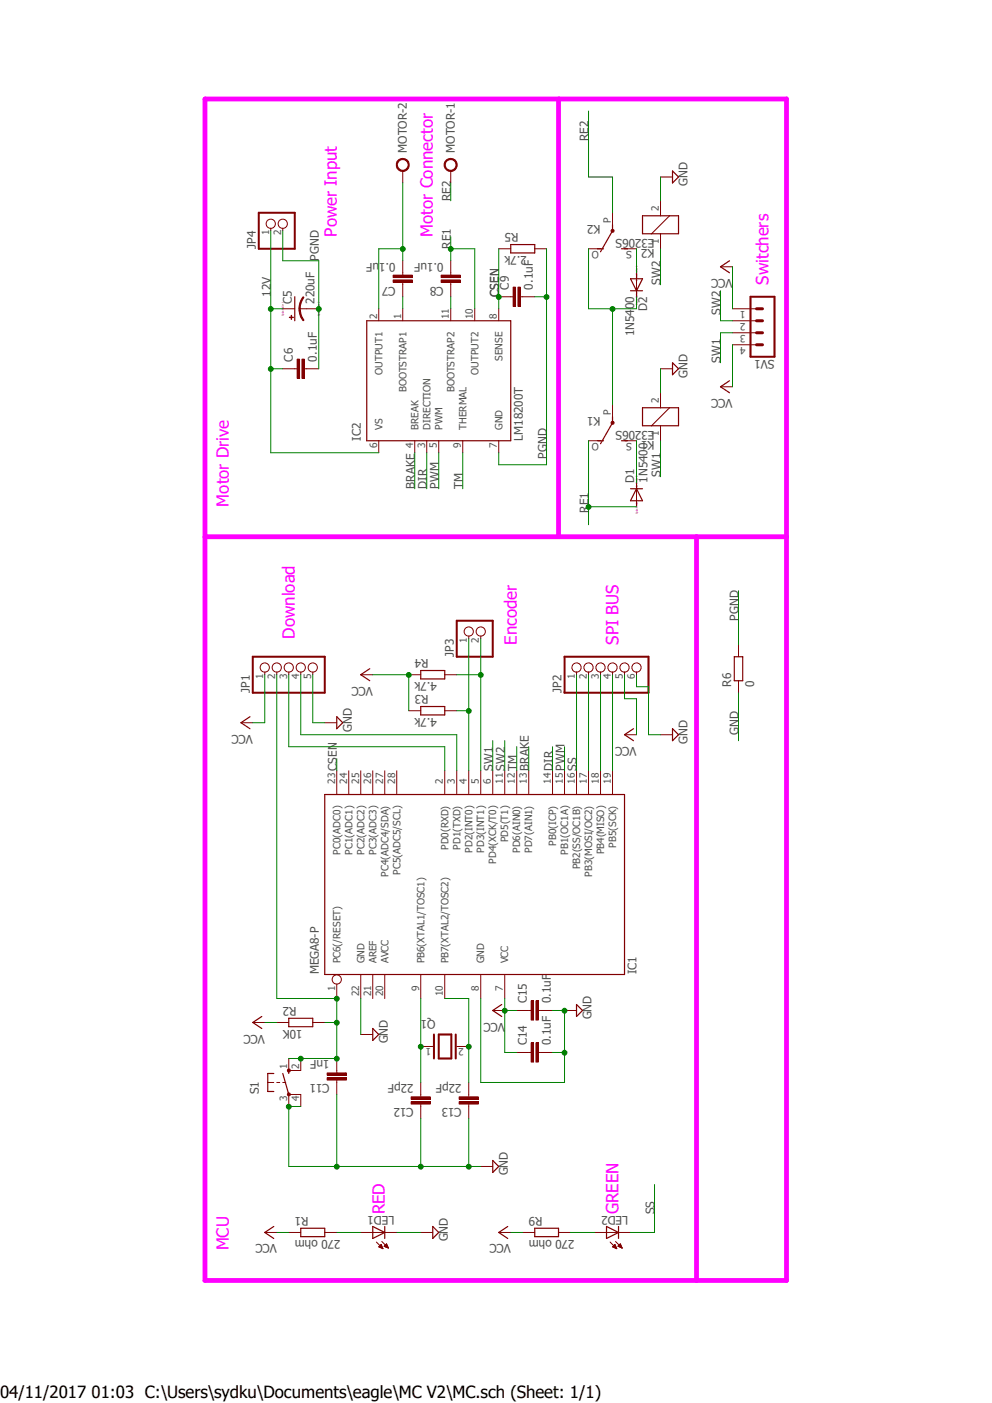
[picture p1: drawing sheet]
<svg xmlns="http://www.w3.org/2000/svg" width="210mm" height="297mm" viewBox="0 0 210 297" stroke-linecap="round" stroke-linejoin="round" font-family="sans-serif">
<path d="M42.8 20.4l124.2 251.2M167 20.4l-124.2 251.2" fill="none" stroke="#fff" stroke-width=".21"/>
<path d="M89.1 149.6h5v1.7h-5zM89.1 141.9h5v1.8h-5zM68.7 168.2h63.5v38.1h-63.5zM61.1 215.6h5.1v1.7h-5.1zM58 227.2h-1.3v3.9h1.3M59.9 227.2l1.2 4.5M61.1 226.6v.6M63.7 260h5v1.8h-5z" fill="none" stroke="#800000" stroke-width=".25"/>
<g fill="none" stroke="#800000" stroke-width=".21">
<path d="M99.2 134.7v.5M101.8 134.7v.5M56 142.2v.6M58.6 142.2v.6M61.1 142.2v.6M63.7 142.2v.6M66.2 142.2v.6M86.5 150.5h2.6M86.5 142.8h2.6M94.1 150.5h2.6M94.1 142.8h2.6M122 142.2v.6"/>
<path d="M124.6 142.2v.6M127.1 142.2v.6M129.7 142.2v.6M132.2 142.2v.6M134.7 142.2v.6M71.3 163.2v5M73.8 163.2v5M76.4 163.2v5M78.9 163.2v5M81.4 163.2v5M84 163.2v5M94.1 163.2v5"/>
<path d="M96.7 163.2v5M99.2 163.2v5M101.8 163.2v5M104.3 163.2v5M106.8 163.2v5M109.4 163.2v5M111.9 163.2v5M117 163.2v5M119.5 163.2v5M122 163.2v5M124.6 163.2v5M127.1 163.2v5"/>
<path d="M129.7 163.2v5M58.6 216.5h2.5M66.2 216.5h2.5M71.3 208.3v3.1M76.4 206.3v5.1M78.9 206.3v5.1M81.4 206.3v5.1M89.1 206.3v5.1M94.1 206.3v5.1M101.8 206.3v5.1M106.8 206.3v5.1M56.7 229.2h1.3"/>
<path d="M58.6 229.2h.6M59.9 229.2h.6M61.1 226.6h2.6M61.1 231.7h2.6M61.1 260.9h2.6M68.7 260.9h2.6"/>
<circle cx="99.2" cy="133.7" r=".98"/>
<circle cx="101.8" cy="133.7" r=".98"/>
<circle cx="56" cy="141.3" r=".98"/>
<circle cx="58.6" cy="141.3" r=".98"/>
<circle cx="61.1" cy="141.3" r=".98"/>
<circle cx="63.7" cy="141.3" r=".98"/>
<circle cx="66.2" cy="141.3" r=".98"/>
<circle cx="122" cy="141.3" r=".98"/>
<circle cx="124.6" cy="141.3" r=".98"/>
<circle cx="127.1" cy="141.3" r=".98"/>
<circle cx="129.7" cy="141.3" r=".98"/>
<circle cx="132.2" cy="141.3" r=".98"/>
<circle cx="134.7" cy="141.3" r=".98"/>
<circle cx="71.3" cy="207.3" r=".98"/>
</g>
<path d="M53.5 139h15.2v7.6h-15.2zM96.7 131.4h7.6v7.6h-7.6zM119.5 139h17.8v7.6h-17.8z" fill="none" stroke="#800000" stroke-width=".42"/>
<path d="M60.9 231.4h.5v.5l-.3 .1-.2-.1z" fill-rule="evenodd" fill="#800000"/>
<path d="M60.9 231.4h.5v.5l-.3 .1-.2-.1z" fill="none" stroke="#800000" stroke-width=".21"/>
<circle cx="61.2" cy="226.6" r=".34" fill="#800000"/>
<g fill="none" stroke="#800000" stroke-width=".21">
<path d="M63.4 65.4h1.5M80.2 65.4v2.5M85.3 65.4v2.5M95.4 65.4v2.5M100.5 65.4v2.5M105.6 65.4v2.5M80.2 93.3v2.5M87.8 93.3v2.5M90.3 93.3v2.5M92.9 93.3v2.5M98 93.3v2.5M105.6 93.3v2.5"/>
<path d="M51 153h2.5M68.7 153h2.6M76.4 142.8h2.5M132.2 155.5h2.5M139.8 155.5h2.6M53.5 216.5h2.5M76.4 219h2.5M104.3 213.9h2.5M119.5 213.9h2.5M61.1 224.1v2.5M61.1 231.7v2.5M63.7 224.1v2.5"/>
<path d="M63.7 231.7v2.5M89.1 221.5h2.5M96.7 221.5h2.5M101.8 246.9h2.5M56 260.9h2.6M89.1 260.9h2.5"/>
<circle cx="61.2" cy="226.6" r=".34"/>
</g>
<path d="M91.9 219v5.1M92.9 219h2.6v5.1h-2.6zM96.5 219v5.1" fill="none" stroke="#800000" stroke-width=".42"/>
<g fill="none" stroke="#800000" stroke-width=".25">
<path d="M62.4 62.8v5.1M77.6 67.9h30.5v25.4h-30.5zM52.9 151.7l-1.9 1.3 1.9 1.3M71.3 151.7l1.3 1.3-1.3 1.3zM78.3 141.6l-1.9 1.2 1.9 1.3M134.1 154.3l-1.9 1.2 1.9 1.3M142.4 154.3l1.2 1.2-1.2 1.3zM55.4 215.2l-1.9 1.3 1.9 1.2M78.9 217.7l1.3 1.3-1.3 1.3zM106.2 212.6l-1.9 1.3 1.9 1.3M122 212.6l1.3 1.3-1.3 1.3zM58 259.6l-2 1.3 2 1.3"/>
<path d="M91.6 259.6l1.3 1.3-1.3 1.3zM104.3 245.7l1.3 1.2-1.3 1.3z"/>
</g>
<path d="M64.2 62.8l.1 .1a4.1 4.1 0 0 0-.8 2.5h-.2a4 4 0 0 1 .9-2.6z" fill-rule="evenodd" fill="#800000"/>
<path d="M64.2 62.8l.1 .1a4.1 4.1 0 0 0-.8 2.5h-.2a4 4 0 0 1 .9-2.6z" fill="none" stroke="#800000" stroke-width=".21"/>
<path d="M63.3 65.4h.2a4.1 4.1 0 0 0 .8 2.4l-.1 .1a3.6 3.6 0 0 1-.9-2.5z" fill-rule="evenodd" fill="#800000"/>
<path d="M63.3 65.4h.2a4.1 4.1 0 0 0 .8 2.4l-.1 .1a3.6 3.6 0 0 1-.9-2.5z" fill="none" stroke="#800000" stroke-width=".21"/>
<path d="M61.6 66.8l.1 .8z" fill-rule="evenodd" fill="#800000"/>
<path d="M61.6 66.8l.1 .8z" fill="none" stroke="#800000" stroke-width=".21"/>
<path d="M61.3 67.1l.8 .1z" fill-rule="evenodd" fill="#800000"/>
<path d="M59.9 65.4h2.5M61.3 67.1l.8 .1zM62.4 78.1h.5M64.4 78.1h.5M64.9 65.4h2.6" fill="none" stroke="#800000" stroke-width=".21"/>
<path d="M63.9 76h.5v4.1h-.5z" fill-rule="evenodd" fill="#800000"/>
<path d="M63.9 76h.5v4.1h-.5z" fill="none" stroke="#800000" stroke-width=".21"/>
<path d="M62.9 76h.5v4.1h-.5z" fill-rule="evenodd" fill="#800000"/>
<path d="M59.9 78.1h2.5M62.9 76h.5v4.1h-.5zM64.9 78.1h2.6" fill="none" stroke="#800000" stroke-width=".21"/>
<path d="M94.5 33.8a1.4 1.4 0 0 1 2.2 .7 1.4 1.4 0 0 1-1.3 1.8v-.2a1.15 1.15 0 0 1-1.1-1.6 1.15 1.15 0 0 1 1.9-.4 1.15 1.15 0 0 1-.4 1.9l-.4 .1v.2a1.41 1.41 0 0 1-1.3-.9 1.41 1.41 0 0 1 .4-1.6z" fill-rule="evenodd" fill="#800000"/>
<path d="M94.5 33.8a1.4 1.4 0 0 1 2.2 .7 1.4 1.4 0 0 1-1.3 1.8v-.2a1.15 1.15 0 0 1-1.1-1.6 1.15 1.15 0 0 1 1.9-.4 1.15 1.15 0 0 1-.4 1.9l-.4 .1v.2a1.41 1.41 0 0 1-1.3-.9 1.41 1.41 0 0 1 .4-1.6zM95.4 36.2v2.5" fill="none" stroke="#800000" stroke-width=".21"/>
<path d="M84.4 33.8a1.41 1.41 0 0 1 2.2 .6 1.41 1.41 0 0 1-1.3 1.9v-.2a1.15 1.15 0 0 1-1.2-1.6 1.15 1.15 0 0 1 1.9-.4 1.15 1.15 0 0 1-.4 1.9l-.3 .1v.2a1.41 1.41 0 0 1-1.4-.9 1.41 1.41 0 0 1 .5-1.6z" fill-rule="evenodd" fill="#800000"/>
<path d="M84.4 33.8a1.41 1.41 0 0 1 2.2 .6 1.41 1.41 0 0 1-1.3 1.9v-.2a1.15 1.15 0 0 1-1.2-1.6 1.15 1.15 0 0 1 1.9-.4 1.15 1.15 0 0 1-.4 1.9l-.3 .1v.2a1.41 1.41 0 0 1-1.4-.9 1.41 1.41 0 0 1 .5-1.6zM85.3 36.2v2.5M85.3 57.7v.6M85.3 59.8v.5" fill="none" stroke="#800000" stroke-width=".21"/>
<path d="M83.2 58.3h4.1v.5h-4.1z" fill-rule="evenodd" fill="#800000"/>
<path d="M83.2 58.3h4.1v.5h-4.1z" fill="none" stroke="#800000" stroke-width=".21"/>
<path d="M83.2 59.3h4.1v.5h-4.1z" fill-rule="evenodd" fill="#800000"/>
<path d="M83.2 59.3h4.1v.5h-4.1zM85.3 55.2v2.5M95.4 57.7v.6M95.4 59.8v.5M85.3 60.3v2.5" fill="none" stroke="#800000" stroke-width=".21"/>
<path d="M93.4 58.3h4.1v.5h-4.1z" fill-rule="evenodd" fill="#800000"/>
<path d="M93.4 58.3h4.1v.5h-4.1z" fill="none" stroke="#800000" stroke-width=".21"/>
<path d="M93.4 59.3h4.1v.5h-4.1z" fill-rule="evenodd" fill="#800000"/>
<path d="M93.4 59.3h4.1v.5h-4.1zM95.4 55.2v2.5M105.6 52.7h2.5M113.2 52.7h2.5M95.4 60.3v2.5M108.1 62.8h.5M110.2 62.8h.5" fill="none" stroke="#800000" stroke-width=".21"/>
<path d="M108.1 51.8h5.1v1.8h-5.1z" fill="none" stroke="#800000" stroke-width=".25"/>
<path d="M109.6 60.8h.6v4.1h-.6z" fill-rule="evenodd" fill="#800000"/>
<path d="M109.6 60.8h.6v4.1h-.6z" fill="none" stroke="#800000" stroke-width=".21"/>
<path d="M108.6 60.8h.5v4.1h-.5z" fill-rule="evenodd" fill="#800000"/>
<g fill="none" stroke="#800000" stroke-width=".21">
<path d="M57.3 48.3v.6M59.9 48.3v.6M105.6 62.8h2.5M108.6 60.8h.5v4.1h-.5zM110.7 62.8h2.5M71.3 226.6v.5M71.3 228.6v.6M76.4 260.9h7.6M79.7 262.9l1.4 1.4M80.2 263.9l.5-.5 .4 .9zM80.2 263.9h.1M80.3 263.8v.2"/>
<path d="M80.4 263.7v.3M80.5 263.7v.4M80.6 263.6v.5M80.6 263.5v.6M80.7 263.5v.7M80.8 262.8l1.4 1.4M80.8 263.7v.5M80.9 263.9v.3M81 264.2v.1M81.3 263.8l.9 .4M81.3 263.8l.5-.5 .4 .9M81.4 263.8h.1"/>
<path d="M81.4 263.7v.2M81.5 263.6v.3M81.6 263.5v.4M81.7 263.4v.6M81.8 263.3v.7M81.9 263.4v.6M82 263.7v.4M82.1 263.9v.2M82.2 264.1v.1"/>
<circle cx="57.3" cy="47.4" r=".98"/>
<circle cx="59.9" cy="47.4" r=".98"/>
</g>
<path d="M54.8 45h7.6v7.7h-7.6z" fill="none" stroke="#800000" stroke-width=".42"/>
<path d="M78.9 259.6l2.5 1.3-2.5 1.3zM81.4 259.6v2.6" fill="none" stroke="#800000" stroke-width=".25"/>
<path d="M69.3 227.1h4v.5h-4z" fill-rule="evenodd" fill="#800000"/>
<path d="M69.3 227.1h4v.5h-4z" fill="none" stroke="#800000" stroke-width=".21"/>
<path d="M69.3 228.1h4v.5h-4z" fill-rule="evenodd" fill="#800000"/>
<path d="M69.3 228.1h4v.5h-4zM71.3 224.1v2.5M71.3 229.2v2.5M89.1 231.7v.5M89.1 233.7v.5" fill="none" stroke="#800000" stroke-width=".21"/>
<path d="M87 232.2h4.1v.5h-4.1z" fill-rule="evenodd" fill="#800000"/>
<path d="M87 232.2h4.1v.5h-4.1z" fill="none" stroke="#800000" stroke-width=".21"/>
<path d="M87 233.2h4.1v.5h-4.1z" fill-rule="evenodd" fill="#800000"/>
<path d="M87 233.2h4.1v.5h-4.1zM89.1 229.2v2.5M89.1 234.2v2.6M99.2 231.7v.5M99.2 233.7v.5" fill="none" stroke="#800000" stroke-width=".21"/>
<path d="M97.2 232.2h4.1v.5h-4.1z" fill-rule="evenodd" fill="#800000"/>
<path d="M97.2 232.2h4.1v.5h-4.1z" fill="none" stroke="#800000" stroke-width=".21"/>
<path d="M97.2 233.2h4.1v.5h-4.1z" fill-rule="evenodd" fill="#800000"/>
<path d="M97.2 233.2h4.1v.5h-4.1zM99.2 229.2v2.5M99.2 234.2v2.6M111.9 222.8h.5M114 222.8h.5" fill="none" stroke="#800000" stroke-width=".21"/>
<path d="M113.5 220.8h.5v4h-.5z" fill-rule="evenodd" fill="#800000"/>
<path d="M113.5 220.8h.5v4h-.5z" fill="none" stroke="#800000" stroke-width=".21"/>
<path d="M112.4 220.8h.5v4h-.5z" fill-rule="evenodd" fill="#800000"/>
<path d="M111.9 213.9h.5M114 213.9h.5M109.4 222.8h2.5M112.4 220.8h.5v4h-.5zM114.5 222.8h2.5" fill="none" stroke="#800000" stroke-width=".21"/>
<path d="M113.5 211.9h.5v4h-.5z" fill-rule="evenodd" fill="#800000"/>
<path d="M113.5 211.9h.5v4h-.5z" fill="none" stroke="#800000" stroke-width=".21"/>
<path d="M112.4 211.9h.5v4h-.5z" fill-rule="evenodd" fill="#800000"/>
<path d="M139.8 83.1v3.2M139.8 90.1v3.2M141.7 86.3l-3.8 3.8M109.4 213.9h2.5M112.4 211.9h.5v4h-.5zM114.5 213.9h2.5" fill="none" stroke="#800000" stroke-width=".21"/>
<path d="M126.5 93.3h1.3M129.7 88.2v1.3l-2.6 4.4M131.6 93.3h1.2M136 86.3h7.6v3.8h-7.6z" fill="none" stroke="#800000" stroke-width=".25"/>
<path d="M129.5 89.3l.2-.1 .2 .1v.4h-.4l-.2-.2z" fill-rule="evenodd" fill="#800000"/>
<path d="M139.8 42.5v3.2M139.8 49.5v3.2M141.7 45.7l-3.8 3.8M124.6 93.3h2.5M129.5 89.3l.2-.1 .2 .1v.4h-.4l-.2-.2zM129.7 85.7v2.5M132.2 93.3h2.5" fill="none" stroke="#800000" stroke-width=".21"/>
<path d="M126.5 52.7h1.3M129.7 47.6v1.3l-2.6 4.4M131.6 52.7h1.2M136 45.7h7.6v3.8h-7.6z" fill="none" stroke="#800000" stroke-width=".25"/>
<path d="M129.5 48.6h.4v.5h-.4l-.2-.2z" fill-rule="evenodd" fill="#800000"/>
<g fill="none" stroke="#800000" stroke-width=".21">
<path d="M139.8 37.5h2.6M124.6 52.7h2.5M129.5 48.6h.4v.5h-.4l-.2-.2zM129.7 45v2.6M132.2 52.7h2.5M134.7 57.7v5.1M152.5 56.5h2.6M139.8 78.1h2.6M155.1 65.4h5M155.1 67.9h5M155.1 70.4h5M155.1 73h5"/>
<path d="M152.5 81.9h2.6M134.7 102.2v5.1M156.3 136.5v2.5M156.3 144.1v2.5M105.6 260.9h2.5M110.7 260.9h2.5M118.2 260.9h2.6M125.9 260.9h7.6M129.2 262.9l1.4 1.4M129.8 263.9h.1M129.8 263.8v.2M129.9 263.7v.3"/>
<path d="M130 263.6v.5M130.1 263.5v.6M130.2 263.4l-.5 .5 .9 .4M130.2 263.4l.4 .9M130.2 263.4v.8M130.3 262.8l1.4 1.4M130.3 263.7v.5M130.4 263.9v.3M130.5 264.1v.2M130.6 264.3h.1M130.9 263.7v.2M131 263.7v.2"/>
<path d="M131.1 263.6v.3M131.2 263.4v.5M131.3 263.4v.6M131.3 263.3l.4 .9-.9-.4zM131.4 263.4v.6M131.4 263.6v.5M131.5 263.8v.3M131.6 264v.2M131.7 264.2h.1"/>
</g>
<g fill="none" stroke="#800000" stroke-width=".25">
<path d="M142.4 36.2l1.2 1.3-1.2 1.2zM133.5 59h2.5l-1.3 2.6zM154.4 55.2l-1.9 1.3 1.9 1.2M133.5 61.6h2.5M142.4 76.8l1.2 1.3-1.2 1.2zM154.4 80.6l-1.9 1.3 1.9 1.2M133.5 103.5h2.5M134.7 103.5l1.3 2.5h-2.5zM155.4 139h1.8v5.1h-1.8zM107.5 259.6l-1.9 1.3 1.9 1.3M128.4 259.6l2.5 1.3-2.5 1.3zM130.9 259.6v2.6"/>
<path d="M113.2 260h5v1.8h-5z"/>
</g>
<path d="M158.9 62.8h5.1v12.7h-5.1z" fill="none" stroke="#800000" stroke-width=".42"/>
<path d="M160.1 70.4h1.3M160.1 67.9h1.3M160.1 65.4h1.3M160.1 73h1.3" fill="none" stroke="#800000" stroke-width=".63"/>
<path d="M61.1 234.2v12.7h40.7M99.2 236.8v10.1M84 260.9h5.1" fill="none" stroke="#008000" stroke-width=".21"/>
<circle cx="99.2" cy="247" r=".51" fill="#008000"/>
<g fill="none" stroke="#008000" stroke-width=".21">
<path d="M89.1 236.8v10.1"/>
<circle cx="99.2" cy="247" r=".51"/>
</g>
<circle cx="89.1" cy="247" r=".51" fill="#008000"/>
<g fill="none" stroke="#008000" stroke-width=".21">
<path d="M61.1 234.2h2.6"/>
<circle cx="89.1" cy="247" r=".51"/>
</g>
<circle cx="61.1" cy="234.3" r=".51" fill="#008000"/>
<g fill="none" stroke="#008000" stroke-width=".21">
<path d="M71.3 231.7v15.2"/>
<circle cx="61.1" cy="234.3" r=".51"/>
</g>
<circle cx="71.3" cy="247" r=".51" fill="#008000"/>
<g fill="none" stroke="#008000" stroke-width=".21">
<path d="M101.8 211.4v17.8h17.7v-6.4M117 213.9h2.5"/>
<circle cx="71.3" cy="247" r=".51"/>
</g>
<circle cx="119.5" cy="214" r=".51" fill="#008000"/>
<g fill="none" stroke="#008000" stroke-width=".21">
<path d="M119.5 213.9v8.9h-2.5"/>
<circle cx="119.5" cy="214" r=".51"/>
</g>
<circle cx="119.5" cy="222.8" r=".51" fill="#008000"/>
<g fill="none" stroke="#008000" stroke-width=".21">
<path d="M139.8 37.5v5M139.8 78.1v5M66.2 142.8v10.2h2.5M134.7 142.8v2.6h2.6v10.1h2.5M156.3 146.6v10.2M76.4 211.4v7.6M106.8 211.4v2.5h2.6M58.6 260.9h2.5"/>
<circle cx="119.5" cy="222.8" r=".51"/>
</g>
<circle cx="106.8" cy="214" r=".51" fill="#008000"/>
<g fill="none" stroke="#008000" stroke-width=".21">
<path d="M56 142.8v10.2h-2.5M78.9 142.8h7.6v7.7M56 216.5h2.6M106.8 213.9v8.9h2.6"/>
<circle cx="106.8" cy="214" r=".51"/>
</g>
<circle cx="86.5" cy="142.9" r=".51" fill="#008000"/>
<g fill="none" stroke="#008000" stroke-width=".21">
<path d="M155.1 56.5v8.9M155.1 73v8.9M90.3 95.8v7.7M92.9 95.8v7.7M98 95.8v7.7M109.4 158.1v5.1M117 158.1v5.1M119.5 158.1v5.1M132.2 142.8v5.1h2.5v7.6M94.1 211.4h5.1v17.8M71.3 260.9h5.1M108.1 260.9h2.6"/>
<circle cx="86.5" cy="142.9" r=".51"/>
</g>
<circle cx="99.2" cy="221.6" r=".51" fill="#008000"/>
<g fill="none" stroke="#008000" stroke-width=".21">
<path d="M99.2 135.2v28M61.1 142.8v15.3h33v5.1M63.7 142.8v12.7h33v7.7M96.7 150.5h2.5"/>
<circle cx="99.2" cy="221.6" r=".51"/>
</g>
<circle cx="99.2" cy="150.5" r=".51" fill="#008000"/>
<g fill="none" stroke="#008000" stroke-width=".21">
<path d="M101.8 135.2v28M96.7 142.8h5.1"/>
<circle cx="99.2" cy="150.5" r=".51"/>
</g>
<circle cx="101.8" cy="142.9" r=".51" fill="#008000"/>
<g fill="none" stroke="#008000" stroke-width=".21">
<path d="M57.3 48.9v46.9h22.9M57.3 65.4h2.6M124.6 142.8v20.4M127.1 142.8v20.4M129.7 142.8v20.4"/>
<circle cx="101.8" cy="142.9" r=".51"/>
</g>
<circle cx="57.3" cy="65.4" r=".51" fill="#008000"/>
<g fill="none" stroke="#008000" stroke-width=".21">
<path d="M57.3 78.1h2.6"/>
<circle cx="57.3" cy="65.4" r=".51"/>
</g>
<circle cx="57.3" cy="78.1" r=".51" fill="#008000"/>
<g fill="none" stroke="#008000" stroke-width=".21">
<path d="M95.4 52.7h5.1v12.7M95.4 50.1v5.1M85.3 62.8v2.6"/>
<circle cx="57.3" cy="78.1" r=".51"/>
</g>
<circle cx="95.4" cy="52.7" r=".51" fill="#008000"/>
<g fill="none" stroke="#008000" stroke-width=".21">
<path d="M124.6 93.3v15.2M124.6 107.3h10.1"/>
<circle cx="95.4" cy="52.7" r=".51"/>
</g>
<circle cx="124.6" cy="107.3" r=".51" fill="#008000"/>
<g fill="none" stroke="#008000" stroke-width=".21">
<path d="M105.6 52.7v12.7M95.4 62.8v2.6M124.6 107.3v3.8M71.3 160.6v2.6"/>
<circle cx="124.6" cy="107.3" r=".51"/>
</g>
<circle cx="105.6" cy="62.9" r=".51" fill="#008000"/>
<g fill="none" stroke="#008000" stroke-width=".21">
<path d="M89.1 211.4v17.8"/>
<circle cx="105.6" cy="62.9" r=".51"/>
</g>
<circle cx="89.1" cy="221.6" r=".51" fill="#008000"/>
<g fill="none" stroke="#008000" stroke-width=".21">
<path d="M68.7 216.5h2.6M71.3 211.4v12.7M61.1 224.1h2.6"/>
<circle cx="89.1" cy="221.6" r=".51"/>
</g>
<circle cx="71.3" cy="216.5" r=".51" fill="#008000"/>
<g fill="none" stroke="#008000" stroke-width=".21">
<path d="M58.6 211.4h12.7"/>
<circle cx="71.3" cy="216.5" r=".51"/>
</g>
<circle cx="71.3" cy="211.4" r=".51" fill="#008000"/>
<g fill="none" stroke="#008000" stroke-width=".21">
<path d="M58.6 142.8v68.6M63.7 224.1h7.6"/>
<circle cx="71.3" cy="211.4" r=".51"/>
</g>
<circle cx="63.7" cy="224.1" r=".51" fill="#008000"/>
<circle cx="63.7" cy="224.1" r=".51" fill="none" stroke="#008000" stroke-width=".21"/>
<circle cx="71.3" cy="224.1" r=".51" fill="#008000"/>
<g fill="none" stroke="#008000" stroke-width=".21">
<path d="M115.7 52.7v45.7h-10.1v-2.6M113.2 62.8h2.5"/>
<circle cx="71.3" cy="224.1" r=".51"/>
</g>
<circle cx="115.7" cy="62.9" r=".51" fill="#008000"/>
<g fill="none" stroke="#008000" stroke-width=".21">
<path d="M59.9 55.2h7.6v22.9"/>
<circle cx="115.7" cy="62.9" r=".51"/>
</g>
<circle cx="67.5" cy="65.4" r=".51" fill="#008000"/>
<g fill="none" stroke="#008000" stroke-width=".21">
<path d="M85.3 38.7v16.5M59.9 48.9v6.3M85.3 52.7h-5.1v12.7M156.3 125.1v11.4"/>
<circle cx="67.5" cy="65.4" r=".51"/>
</g>
<circle cx="85.3" cy="52.7" r=".51" fill="#008000"/>
<g fill="none" stroke="#008000" stroke-width=".21">
<path d="M95.4 38.7v3.8M124.6 23.5v14h5.1v7.5M124.6 52.7v12.7h10.1v-2.6M129.7 65.4v20.3"/>
<circle cx="85.3" cy="52.7" r=".51"/>
</g>
<circle cx="129.7" cy="65.4" r=".51" fill="#008000"/>
<g fill="none" stroke="#008000" stroke-width=".21">
<path d="M134.7 52.7v5M139.8 52.7v7.6M152.5 61.6v6.3h2.6M155.1 70.4h-2.6v6.4M87.8 95.8v7.7M134.7 93.3v8.9M139.8 93.3v7.6M104.3 156.8v6.4M106.8 156.8v6.4M111.9 158.1v5.1M122 142.8v20.4M138.6 250.7v10.2h-5.1"/>
<path d="M120.8 260.9h5.1"/>
<circle cx="129.7" cy="65.4" r=".51"/>
</g>
<path d="M43.4 21h123.1v250.1h-123.1zM118.2 21v92.6M43.4 113.6h123.1M147.4 113.6v157.5" fill="none" stroke="#f0f" stroke-width="1"/>
<g font-size="3.6" fill="#f0f">
<text x="71.3" y="50.1" transform="rotate(-90 71.3 50.1)">Power Input</text>
<text x="91.6" y="50.1" transform="rotate(-90 91.6 50.1)">Motor Connector</text>
<text x="162.7" y="60.3" transform="rotate(-90 162.7 60.3)">Switchers</text>
<text x="48.5" y="107.3" transform="rotate(-90 48.5 107.3)">Motor Drive</text>
<text x="62.4" y="135.2" transform="rotate(-90 62.4 135.2)">Download</text>
<text x="109.4" y="136.5" transform="rotate(-90 109.4 136.5)">Encoder</text>
<text x="130.9" y="136.5" transform="rotate(-90 130.9 136.5)">SPI BUS</text>
<text x="81.4" y="257.1" transform="rotate(-90 81.4 257.1)">RED</text>
<text x="130.9" y="257.1" transform="rotate(-90 130.9 257.1)">GREEN</text>
<text x="48.5" y="264.7" transform="rotate(-90 48.5 264.7)">MCU</text>
</g>
<text font-size="3.6" x="0" y="296">04/11/2017 01:03 C:\Users\sydku\Documents\eagle\MC V2\MC.sch (Sheet: 1/1)</text>
<g font-size="2.5" fill="#505050">
<text x="124.6" y="29.8" transform="rotate(-90 124.6 29.8)">RE2</text>
<text x="86.1" y="32.4" transform="rotate(-90 86.1 32.4)">MOTOR-2</text>
<text x="96.3" y="32.4" transform="rotate(-90 96.3 32.4)">MOTOR-1</text>
<text x="145.5" y="39.4" transform="rotate(-90 145.5 39.4)">GND</text>
<text x="95.4" y="42.5" transform="rotate(-90 95.4 42.5)">RE2</text>
<text x="127.1" y="47.6" transform="rotate(-180 127.1 47.6)">K2</text>
<text x="54.2" y="52.6" transform="rotate(-90 54.2 52.6)">JP4</text>
<text x="95.4" y="52.6" transform="rotate(-90 95.4 52.6)">RE1</text>
<text x="109.8" y="49.4" transform="rotate(-180 109.8 49.4)">R5</text>
<text x="138.6" y="50.5" transform="rotate(-180 138.6 50.5)">E3206S</text>
<text x="138.6" y="52.7" transform="rotate(-180 138.6 52.7)">K2</text>
<text x="67.5" y="55.2" transform="rotate(-90 67.5 55.2)">PGND</text>
<text x="83.7" y="55.6" transform="rotate(-180 83.7 55.6)">0.1uF</text>
<text x="93.9" y="55.6" transform="rotate(-180 93.9 55.6)">0.1uF</text>
<text x="111.6" y="54.2" transform="rotate(-180 111.6 54.2)">2.7k</text>
<text x="155.1" y="59" transform="rotate(-180 155.1 59)">VCC</text>
<text x="57.3" y="62.8" transform="rotate(-90 57.3 62.8)">12V</text>
<text x="61.8" y="64.3" transform="rotate(-90 61.8 64.3)">C5</text>
<text x="66.6" y="64.3" transform="rotate(-90 66.6 64.3)">220uF</text>
<text x="83.7" y="60.7" transform="rotate(-180 83.7 60.7)">C7</text>
<text x="93.9" y="60.7" transform="rotate(-180 93.9 60.7)">C8</text>
<text x="105.6" y="62.8" transform="rotate(-90 105.6 62.8)">CSEN</text>
<text x="107.7" y="61.3" transform="rotate(-90 107.7 61.3)">C9</text>
<text x="112.8" y="61.3" transform="rotate(-90 112.8 61.3)">0.1uF</text>
<text x="137" y="65.9" transform="rotate(-90 137 65.9)">D2</text>
<text x="139.8" y="60.3" transform="rotate(-90 139.8 60.3)">SW2</text>
<text x="134.2" y="71.2" transform="rotate(-90 134.2 71.2)">1N5400</text>
<text x="152.5" y="66.6" transform="rotate(-90 152.5 66.6)">SW2</text>
<text x="62" y="76.5" transform="rotate(-90 62 76.5)">C6</text>
<text x="67.1" y="76.5" transform="rotate(-90 67.1 76.5)">0.1uF</text>
<text x="152.5" y="76.8" transform="rotate(-90 152.5 76.8)">SW1</text>
<text x="164" y="76.3" transform="rotate(-180 164 76.3)">SV1</text>
<text x="145.5" y="80" transform="rotate(-90 145.5 80)">GND</text>
<text x="127.1" y="88.2" transform="rotate(-180 127.1 88.2)">K1</text>
<text x="155.1" y="84.4" transform="rotate(-180 155.1 84.4)">VCC</text>
<text x="76.4" y="93.3" transform="rotate(-90 76.4 93.3)">IC2</text>
<text x="110.7" y="93.3" transform="rotate(-90 110.7 93.3)">LM18200T</text>
<text x="138.6" y="91.2" transform="rotate(-180 138.6 91.2)">E3206S</text>
<text x="138.6" y="93.3" transform="rotate(-180 138.6 93.3)">K1</text>
<text x="115.7" y="97.1" transform="rotate(-90 115.7 97.1)">PGND</text>
<text x="139.8" y="100.9" transform="rotate(-90 139.8 100.9)">SW1</text>
<text x="87.8" y="103.5" transform="rotate(-90 87.8 103.5)">BRAKE</text>
<text x="90.3" y="103.5" transform="rotate(-90 90.3 103.5)">DIR</text>
<text x="92.9" y="103.5" transform="rotate(-90 92.9 103.5)">PWM</text>
<text x="98" y="103.5" transform="rotate(-90 98 103.5)">TM</text>
<text x="134.3" y="102.2" transform="rotate(-90 134.3 102.2)">D1</text>
<text x="137.1" y="102.2" transform="rotate(-90 137.1 102.2)">1N5400</text>
<text x="124.6" y="108.5" transform="rotate(-90 124.6 108.5)">RE1</text>
<text x="156.3" y="131.4" transform="rotate(-90 156.3 131.4)">PGND</text>
<text x="90.7" y="139.5" transform="rotate(-180 90.7 139.5)">R4</text>
<text x="96" y="139" transform="rotate(-90 96 139)">JP3</text>
<text x="52.9" y="146.6" transform="rotate(-90 52.9 146.6)">JP1</text>
<text x="78.9" y="145.4" transform="rotate(-180 78.9 145.4)">VCC</text>
<text x="90.7" y="147.2" transform="rotate(-180 90.7 147.2)">R3</text>
<text x="92.5" y="144.4" transform="rotate(-180 92.5 144.4)">4.7k</text>
<text x="118.9" y="146.6" transform="rotate(-90 118.9 146.6)">JP2</text>
<text x="154.8" y="145.4" transform="rotate(-90 154.8 145.4)">R6</text>
<text x="159.6" y="145.4" transform="rotate(-90 159.6 145.4)">0</text>
<text x="53.6" y="155.5" transform="rotate(-180 53.6 155.5)">VCC</text>
<text x="74.5" y="154.9" transform="rotate(-90 74.5 154.9)">GND</text>
<text x="92.5" y="152" transform="rotate(-180 92.5 152)">4.7k</text>
<text x="156.3" y="155.5" transform="rotate(-90 156.3 155.5)">GND</text>
<text x="134.8" y="158.1" transform="rotate(-180 134.8 158.1)">VCC</text>
<text x="145.5" y="157.4" transform="rotate(-90 145.5 157.4)">GND</text>
<text x="71.3" y="163.1" transform="rotate(-90 71.3 163.1)">CSEN</text>
<text x="104.3" y="163.1" transform="rotate(-90 104.3 163.1)">SW1</text>
<text x="106.8" y="163.1" transform="rotate(-90 106.8 163.1)">SW2</text>
<text x="109.4" y="163.1" transform="rotate(-90 109.4 163.1)">TM</text>
<text x="111.9" y="163.1" transform="rotate(-90 111.9 163.1)">BRAKE</text>
<text x="117" y="163.1" transform="rotate(-90 117 163.1)">DIR</text>
<text x="119.5" y="163.1" transform="rotate(-90 119.5 163.1)">PWM</text>
<text x="122" y="163.1" transform="rotate(-90 122 163.1)">SS</text>
<text x="67.5" y="206.3" transform="rotate(-90 67.5 206.3)">MEGA8-P</text>
<text x="134.7" y="206.3" transform="rotate(-90 134.7 206.3)">IC1</text>
<text x="62.8" y="213.2" transform="rotate(-180 62.8 213.2)">R2</text>
<text x="92.2" y="215.9" transform="rotate(-180 92.2 215.9)">Q1</text>
<text x="111.5" y="212.4" transform="rotate(-90 111.5 212.4)">C15</text>
<text x="116.6" y="212.4" transform="rotate(-90 116.6 212.4)">0.1uF</text>
<text x="125.2" y="215.8" transform="rotate(-90 125.2 215.8)">GND</text>
<text x="56.1" y="219" transform="rotate(-180 56.1 219)">VCC</text>
<text x="64.1" y="218" transform="rotate(-180 64.1 218)">10K</text>
<text x="82.1" y="220.9" transform="rotate(-90 82.1 220.9)">GND</text>
<text x="106.9" y="216.5" transform="rotate(-180 106.9 216.5)">VCC</text>
<text x="111.5" y="221.3" transform="rotate(-90 111.5 221.3)">C14</text>
<text x="116.6" y="221.3" transform="rotate(-90 116.6 221.3)">0.1uF</text>
<text x="69.8" y="224.5" transform="rotate(-180 69.8 224.5)">1nF</text>
<text x="54.8" y="231.7" transform="rotate(-90 54.8 231.7)">S1</text>
<text x="69.8" y="229.5" transform="rotate(-180 69.8 229.5)">C11</text>
<text x="87.6" y="229.5" transform="rotate(-180 87.6 229.5)">22pF</text>
<text x="97.7" y="229.5" transform="rotate(-180 97.7 229.5)">22pF</text>
<text x="87.6" y="234.6" transform="rotate(-180 87.6 234.6)">C12</text>
<text x="97.7" y="234.6" transform="rotate(-180 97.7 234.6)">C13</text>
<text x="107.5" y="248.8" transform="rotate(-90 107.5 248.8)">GND</text>
<text x="65.3" y="257.6" transform="rotate(-180 65.3 257.6)">R1</text>
<text x="83.5" y="257.3" transform="rotate(-180 83.5 257.3)">LED1</text>
<text x="114.9" y="257.6" transform="rotate(-180 114.9 257.6)">R9</text>
<text x="133" y="257.3" transform="rotate(-180 133 257.3)">LED2</text>
<text x="138.5" y="257.1" transform="rotate(-90 138.5 257.1)">SS</text>
<text x="58.6" y="263.4" transform="rotate(-180 58.6 263.4)">VCC</text>
<text x="72.1" y="262.4" transform="rotate(-180 72.1 262.4)">270 ohm</text>
<text x="94.8" y="262.8" transform="rotate(-90 94.8 262.8)">GND</text>
<text x="108.1" y="263.4" transform="rotate(-180 108.1 263.4)">VCC</text>
<text x="121.6" y="262.4" transform="rotate(-180 121.6 262.4)">270 ohm</text>
</g>
<g font-size="2.1" fill="#505050">
<text x="129.3" y="47.2" transform="rotate(-90 129.3 47.2)">P</text>
<text x="139.5" y="44.7" transform="rotate(-90 139.5 44.7)">2</text>
<text x="57" y="49.8" transform="rotate(-90 57 49.8)">1</text>
<text x="59.5" y="49.8" transform="rotate(-90 59.5 49.8)">2</text>
<text x="126.8" y="53" transform="rotate(-180 126.8 53)">O</text>
<text x="133.8" y="53" transform="rotate(-180 133.8 53)">S</text>
<text x="139.5" y="51.6" transform="rotate(-90 139.5 51.6)">1</text>
<text x="157.8" y="65.7" transform="rotate(-180 157.8 65.7)">1</text>
<text x="79.8" y="67.6" transform="rotate(-90 79.8 67.6)">2</text>
<text x="84.9" y="67.6" transform="rotate(-90 84.9 67.6)">1</text>
<text x="95" y="67.6" transform="rotate(-90 95 67.6)">11</text>
<text x="100.1" y="67.6" transform="rotate(-90 100.1 67.6)">10</text>
<text x="105.2" y="67.6" transform="rotate(-90 105.2 67.6)">8</text>
<text x="157.8" y="68.3" transform="rotate(-180 157.8 68.3)">2</text>
<text x="157.8" y="70.8" transform="rotate(-180 157.8 70.8)">3</text>
<text x="106.3" y="76.4" transform="rotate(-90 106.3 76.4)">SENSE</text>
<text x="157.8" y="73.4" transform="rotate(-180 157.8 73.4)">4</text>
<text x="80.9" y="79.3" transform="rotate(-90 80.9 79.3)">OUTPUT1</text>
<text x="86" y="83" transform="rotate(-90 86 83)">BOOTSTRAP1</text>
<text x="96.2" y="83" transform="rotate(-90 96.2 83)">BOOTSTRAP2</text>
<text x="101.3" y="79.3" transform="rotate(-90 101.3 79.3)">OUTPUT2</text>
<text x="129.3" y="87.9" transform="rotate(-90 129.3 87.9)">P</text>
<text x="139.5" y="85.3" transform="rotate(-90 139.5 85.3)">2</text>
<text x="79.8" y="94.8" transform="rotate(-90 79.8 94.8)">6</text>
<text x="80.9" y="91" transform="rotate(-90 80.9 91)">VS</text>
<text x="87.5" y="94.8" transform="rotate(-90 87.5 94.8)">4</text>
<text x="88.6" y="91" transform="rotate(-90 88.6 91)">BREAK</text>
<text x="90" y="94.8" transform="rotate(-90 90 94.8)">3</text>
<text x="91.1" y="91" transform="rotate(-90 91.1 91)">DIRECTION</text>
<text x="92.5" y="94.8" transform="rotate(-90 92.5 94.8)">5</text>
<text x="93.6" y="91" transform="rotate(-90 93.6 91)">PWM</text>
<text x="97.6" y="94.8" transform="rotate(-90 97.6 94.8)">9</text>
<text x="98.7" y="91" transform="rotate(-90 98.7 91)">THERMAL</text>
<text x="105.2" y="94.8" transform="rotate(-90 105.2 94.8)">7</text>
<text x="106.3" y="91" transform="rotate(-90 106.3 91)">GND</text>
<text x="126.8" y="93.7" transform="rotate(-180 126.8 93.7)">O</text>
<text x="133.8" y="93.7" transform="rotate(-180 133.8 93.7)">S</text>
<text x="139.5" y="92.3" transform="rotate(-90 139.5 92.3)">1</text>
<text x="98.8" y="136.1" transform="rotate(-90 98.8 136.1)">1</text>
<text x="101.4" y="136.1" transform="rotate(-90 101.4 136.1)">2</text>
<text x="55.7" y="143.8" transform="rotate(-90 55.7 143.8)">1</text>
<text x="58.3" y="143.8" transform="rotate(-90 58.3 143.8)">2</text>
<text x="60.8" y="143.8" transform="rotate(-90 60.8 143.8)">3</text>
<text x="63.3" y="143.8" transform="rotate(-90 63.3 143.8)">4</text>
<text x="65.9" y="143.8" transform="rotate(-90 65.9 143.8)">5</text>
<text x="121.7" y="143.8" transform="rotate(-90 121.7 143.8)">1</text>
<text x="124.2" y="143.8" transform="rotate(-90 124.2 143.8)">2</text>
<text x="126.8" y="143.8" transform="rotate(-90 126.8 143.8)">3</text>
<text x="129.3" y="143.8" transform="rotate(-90 129.3 143.8)">4</text>
<text x="131.9" y="143.8" transform="rotate(-90 131.9 143.8)">5</text>
<text x="134.4" y="143.8" transform="rotate(-90 134.4 143.8)">6</text>
<text x="70.9" y="165.9" transform="rotate(-90 70.9 165.9)">23</text>
<text x="73.5" y="165.9" transform="rotate(-90 73.5 165.9)">24</text>
<text x="76" y="165.9" transform="rotate(-90 76 165.9)">25</text>
<text x="78.6" y="165.9" transform="rotate(-90 78.6 165.9)">26</text>
<text x="81.1" y="165.9" transform="rotate(-90 81.1 165.9)">27</text>
<text x="83.6" y="165.9" transform="rotate(-90 83.6 165.9)">28</text>
<text x="93.8" y="165.9" transform="rotate(-90 93.8 165.9)">2</text>
<text x="96.3" y="165.9" transform="rotate(-90 96.3 165.9)">3</text>
<text x="98.8" y="165.9" transform="rotate(-90 98.8 165.9)">4</text>
<text x="101.4" y="165.9" transform="rotate(-90 101.4 165.9)">5</text>
<text x="103.9" y="165.9" transform="rotate(-90 103.9 165.9)">6</text>
<text x="106.5" y="165.9" transform="rotate(-90 106.5 165.9)">11</text>
<text x="109" y="165.9" transform="rotate(-90 109 165.9)">12</text>
<text x="111.5" y="165.9" transform="rotate(-90 111.5 165.9)">13</text>
<text x="116.6" y="165.9" transform="rotate(-90 116.6 165.9)">14</text>
<text x="119.2" y="165.9" transform="rotate(-90 119.2 165.9)">15</text>
<text x="121.7" y="165.9" transform="rotate(-90 121.7 165.9)">16</text>
<text x="124.2" y="165.9" transform="rotate(-90 124.2 165.9)">17</text>
<text x="126.8" y="165.9" transform="rotate(-90 126.8 165.9)">18</text>
<text x="129.3" y="165.9" transform="rotate(-90 129.3 165.9)">19</text>
<text x="94.9" y="179.9" transform="rotate(-90 94.9 179.9)">PD0(RXD)</text>
<text x="97.4" y="179.8" transform="rotate(-90 97.4 179.8)">PD1(TXD)</text>
<text x="107.6" y="178.3" transform="rotate(-90 107.6 178.3)">PD5(T1)</text>
<text x="117.8" y="179" transform="rotate(-90 117.8 179)">PB0(ICP)</text>
<text x="130.4" y="179.4" transform="rotate(-90 130.4 179.4)">PB5(SCK)</text>
<text x="72" y="180.9" transform="rotate(-90 72 180.9)">PC0(ADC0)</text>
<text x="74.6" y="180.9" transform="rotate(-90 74.6 180.9)">PC1(ADC1)</text>
<text x="77.1" y="180.9" transform="rotate(-90 77.1 180.9)">PC2(ADC2)</text>
<text x="79.7" y="180.9" transform="rotate(-90 79.7 180.9)">PC3(ADC3)</text>
<text x="82.2" y="185.6" transform="rotate(-90 82.2 185.6)">PC4(ADC4/SDA)</text>
<text x="84.7" y="185.2" transform="rotate(-90 84.7 185.2)">PC5(ADC5/SCL)</text>
<text x="100" y="180.5" transform="rotate(-90 100 180.5)">PD2(INT0)</text>
<text x="102.5" y="180.5" transform="rotate(-90 102.5 180.5)">PD3(INT1)</text>
<text x="105.1" y="182.8" transform="rotate(-90 105.1 182.8)">PD4(XCK/T0)</text>
<text x="110.1" y="180.6" transform="rotate(-90 110.1 180.6)">PD6(AIN0)</text>
<text x="112.7" y="180.6" transform="rotate(-90 112.7 180.6)">PD7(AIN1)</text>
<text x="120.3" y="180.9" transform="rotate(-90 120.3 180.9)">PB1(OC1A)</text>
<text x="122.8" y="184" transform="rotate(-90 122.8 184)">PB2(SS/OC1B)</text>
<text x="125.3" y="185.5" transform="rotate(-90 125.3 185.5)">PB3(MOSI/OC2)</text>
<text x="127.9" y="180.8" transform="rotate(-90 127.9 180.8)">PB4(MISO)</text>
<text x="72" y="204" transform="rotate(-90 72 204)">PC6(/RESET)</text>
<text x="77.1" y="204" transform="rotate(-90 77.1 204)">GND</text>
<text x="79.7" y="204" transform="rotate(-90 79.7 204)">AREF</text>
<text x="82.2" y="204" transform="rotate(-90 82.2 204)">AVCC</text>
<text x="89.8" y="204" transform="rotate(-90 89.8 204)">PB6(XTAL1/TOSC1)</text>
<text x="94.9" y="204" transform="rotate(-90 94.9 204)">PB7(XTAL2/TOSC2)</text>
<text x="102.5" y="204" transform="rotate(-90 102.5 204)">GND</text>
<text x="107.6" y="204" transform="rotate(-90 107.6 204)">VCC</text>
<text x="70.9" y="209.8" transform="rotate(-90 70.9 209.8)">1</text>
<text x="88.7" y="209.8" transform="rotate(-90 88.7 209.8)">9</text>
<text x="101.4" y="209.8" transform="rotate(-90 101.4 209.8)">8</text>
<text x="106.5" y="209.8" transform="rotate(-90 106.5 209.8)">7</text>
<text x="76" y="210.9" transform="rotate(-90 76 210.9)">22</text>
<text x="78.6" y="210.9" transform="rotate(-90 78.6 210.9)">21</text>
<text x="81.1" y="210.9" transform="rotate(-90 81.1 210.9)">20</text>
<text x="93.8" y="210.9" transform="rotate(-90 93.8 210.9)">10</text>
<text x="91.3" y="221.9" transform="rotate(-180 91.3 221.9)">1</text>
<text x="98.2" y="221.9" transform="rotate(-180 98.2 221.9)">2</text>
<text x="60.8" y="226.3" transform="rotate(-90 60.8 226.3)">1</text>
<text x="63.3" y="226.3" transform="rotate(-90 63.3 226.3)">2</text>
<text x="60.8" y="233.2" transform="rotate(-90 60.8 233.2)">3</text>
<text x="63.3" y="233.2" transform="rotate(-90 63.3 233.2)">4</text>
</g>
<g font-size=".6" fill="#800080">
<text x="135" y="59.4" transform="rotate(-90 135 59.4)">SpiceOrder 1</text>
<text x="135" y="64.5" transform="rotate(-90 135 64.5)">SpiceOrder 2</text>
<text x="60.1" y="67" transform="rotate(-90 60.1 67)">SpiceOrder 1</text>
<text x="67.7" y="67" transform="rotate(-90 67.7 67)">SpiceOrder 2</text>
<text x="135" y="103.8" transform="rotate(-90 135 103.8)">SpiceOrder 2</text>
<text x="135" y="108.9" transform="rotate(-90 135 108.9)">SpiceOrder 1</text>
</g>
</svg>
